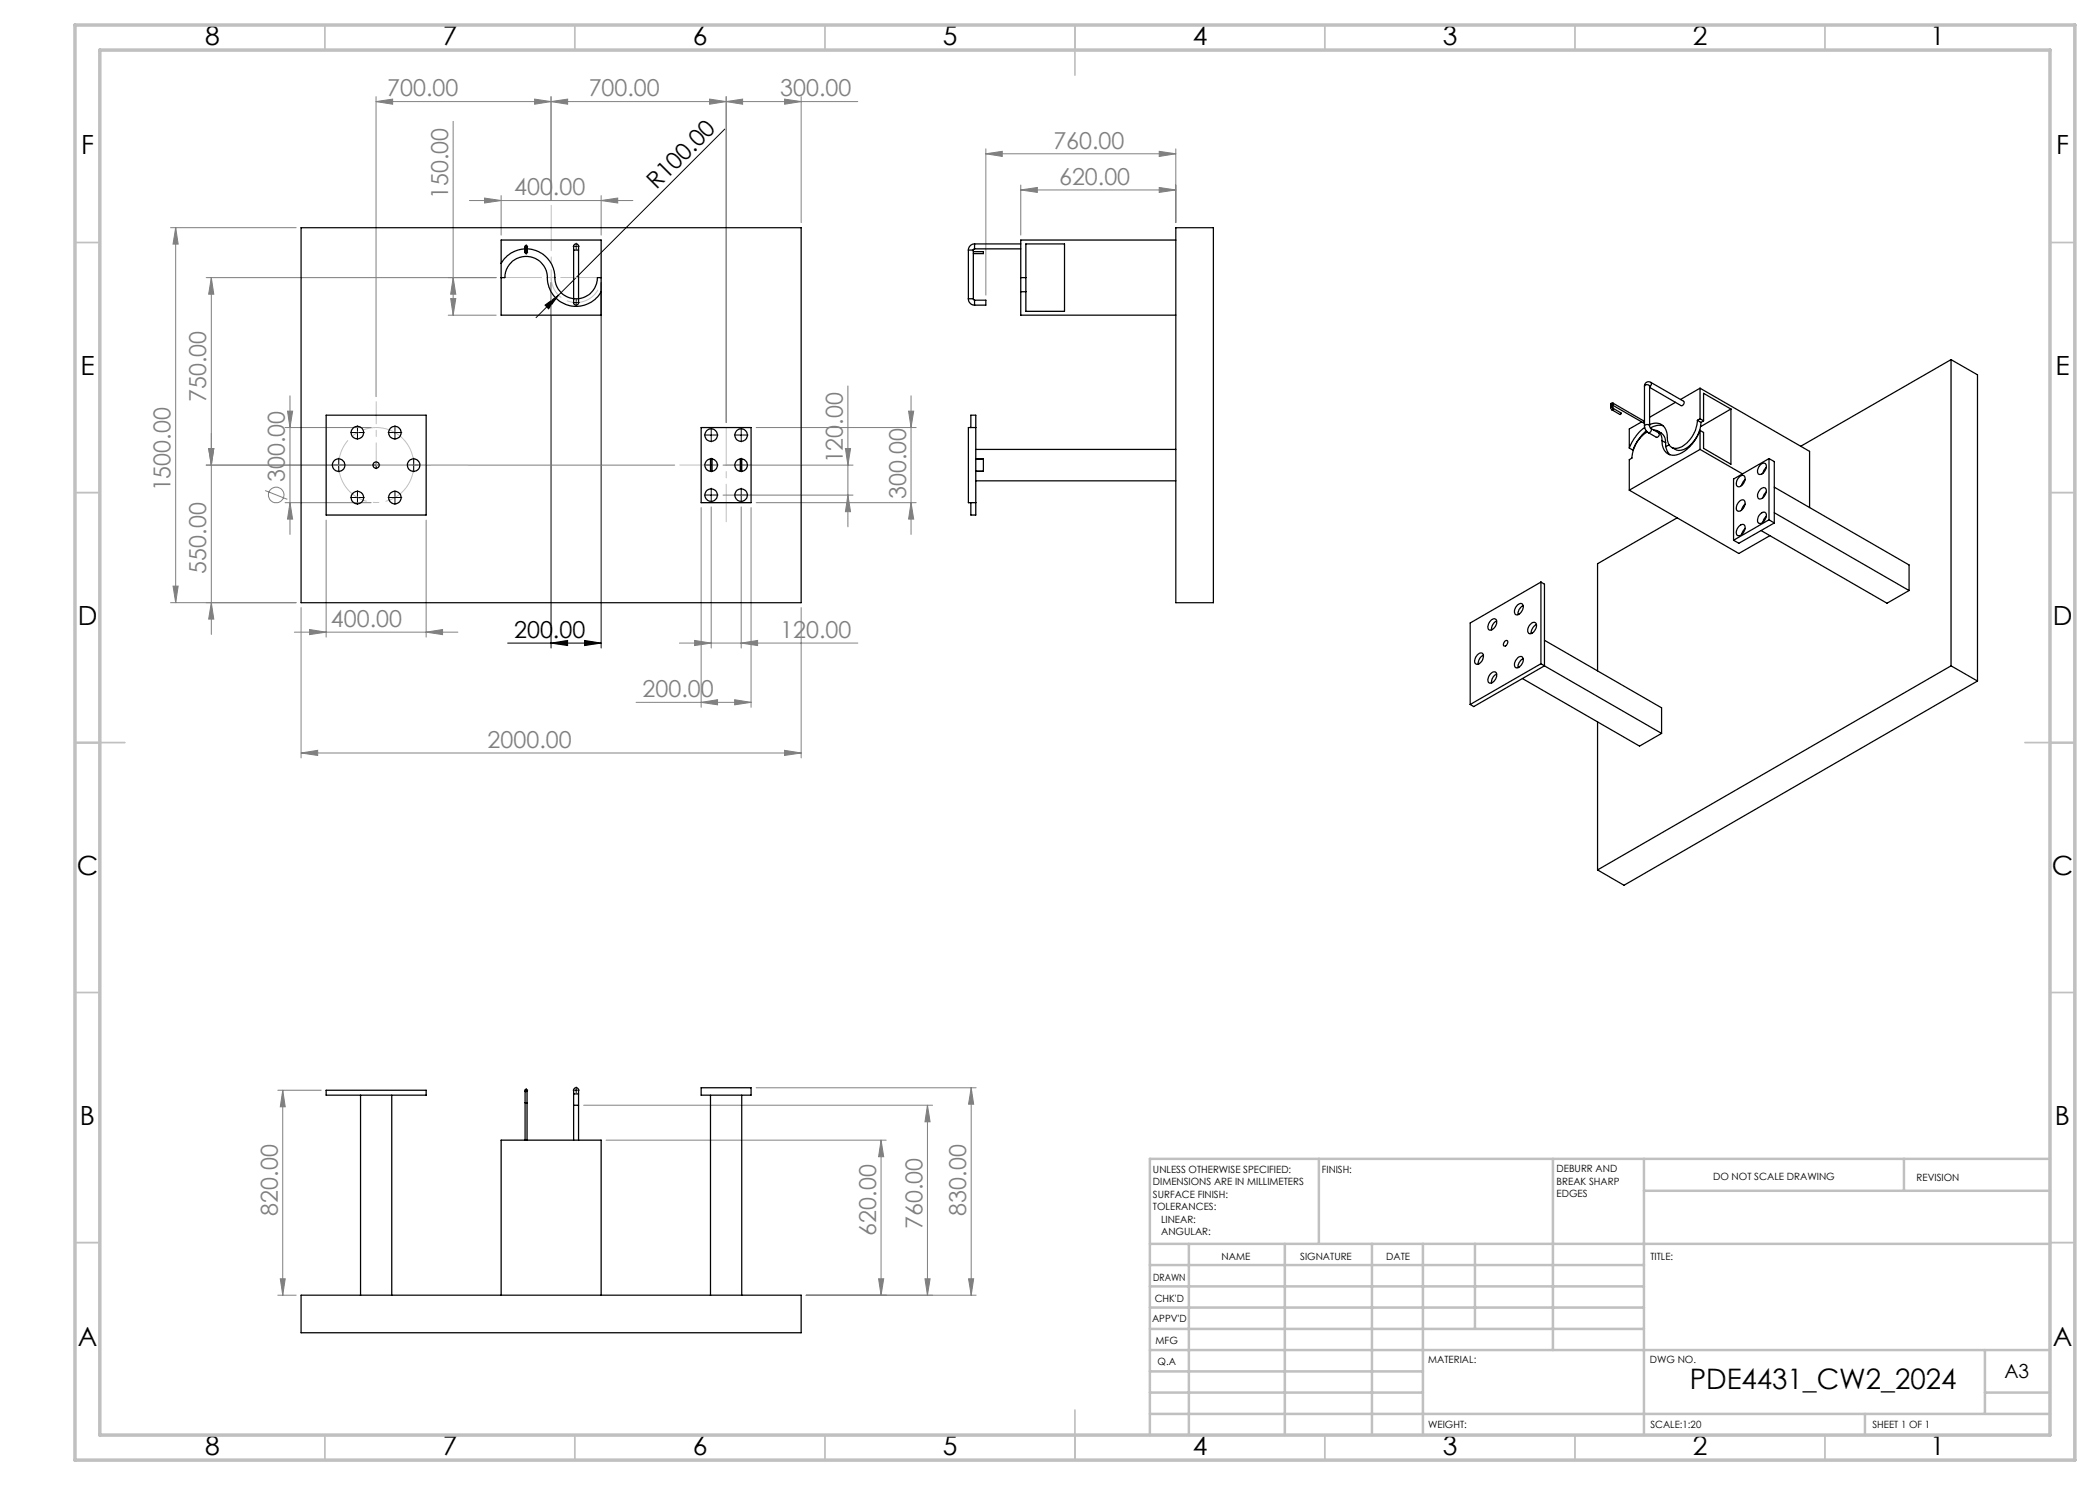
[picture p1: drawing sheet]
<svg xmlns="http://www.w3.org/2000/svg" width="420mm" height="297mm" viewBox="0 0 420 297" stroke-linecap="round" stroke-linejoin="round" font-family="sans-serif">
<g fill="none" stroke="#808080" stroke-width=".2">
<path d="M75.2 19.3v60M106.9 19.8l3.3 .5-3.3 .5zM110.2 19.3v20.8M141.9 19.8l3.3 .5-3.3 .5zM145.2 19.3v65.2M156.9 19.8l3.3 .5-3.3 .5zM160.2 19.3v25.2M75.2 20.3l3.3-.5v1zM90.6 24.3v38.7M96.9 39.6l3.3 .5-3.3 .5zM100.2 39.1v7.9M110.2 20.3l3.3-.5v1z"/>
<path d="M120.2 39.1v7.9M145.2 20.3l3.3-.5v1zM171.6 20.3h-96.4M197.2 30.8l3.2-.5v1zM197.2 29.8v29.2M197.2 30.8h38M204.2 38l3.3-.5v1zM204.2 37v10M204.2 38h31M231.8 30.3l3.4 .5-3.4 .5zM231.8 37.5l3.4 .5-3.4 .5zM235.2 29.8v14.7"/>
<path d="M34.1 45.5h25.1M35.1 45.5l.5 3.3h-1zM35.1 45.5v75M41.2 55.5h58M42.3 55.5v71.4M42.3 55.5l.5 3.3h-1.1zM90.1 59.7h1.1l-.6 3.3zM90.6 55.5l.6 3.3h-1.1zM93.9 40.1h32.7M120.2 40.1l3.3-.5v1zM58 79.2v27.7M89.6 63h9.6"/>
<path d="M169.6 77.2v28.2M182.2 79.2v27.7M41.2 93h93.7M41.7 89.7h1.1l-.5 3.3zM53 98.1l4.5 1.8M57 85.5h17.2M57.5 82.2h1l-.5 3.3zM144.6 93h26M144.6 99h26M151.2 85.5h32M169.1 89.7h1l-.5 3.3zM169.6 99l.5 3.3h-1z"/>
<path d="M181.7 82.2h1l-.5 3.3zM34.6 117.2h1l-.5 3.3zM57 100.5h17.2M58 100.5l.5 3.3h-1zM65.2 104v23.4M85.2 104v23.4M140.2 101.5v40M142.2 101.4v28.2M148.2 101.4v28.2M150.2 101.5v40M151.2 100.5h32M182.2 100.5l.5 3.3h-1z"/>
<path d="M42.3 120.5l.5 3.3h-1.1zM58.9 126.4h32.7M59.2 120.5h-25.1M60.2 121.5v30.1M61.9 125.9l3.3 .5-3.3 .5zM85.2 126.4l3.3-.5v1zM135.9 128.6h35.7M138.9 128.1l3.3 .5-3.3 .5zM146.9 139.9l3.3 .6-3.3 .5zM148.2 128.6l3.3-.5v1zM160.2 121.5v30.1M60.2 150.6l3.3-.5v1z"/>
<path d="M60.2 150.6h100M127.2 140.5h23M140.2 140.5l3.3-.6v1.1zM156.9 150.1l3.3 .5-3.3 .5zM55.6 218h8.6M56.6 218v41M56.6 218l.4 3.4h-.9zM151.2 217.6h44M194.2 217.6v41.4M194.2 217.6l.5 3.2h-1zM116.7 221h69.8M121.2 228h56"/>
<path d="M176.2 228v31M176.2 228l.5 3.3h-1zM185.5 221l.5 3.4h-1zM185.5 221v38M55.6 259h3.6M56.1 255.8h.9l-.4 3.2zM175.7 255.8h1l-.5 3.2zM185 255.8h1l-.5 3.2zM193.7 255.8h1l-.5 3.2zM195.2 259h-34"/>
<circle cx="55.2" cy="99" r="1.55"/>
</g>
<g fill="none" stroke="#000" stroke-width=".2">
<path d="M145 25.8l-37.8 37.7M105.1 49.3h.2M105.1 50.5h.2M105.2 49.1v.3M105.2 50.4v.3M110.2 56.5v73.1M115.1 49.3h.3M115.2 49.1v.3M120.2 56.5v73.1M109 61l2.7-1.9-2 2.7zM115.1 60.5h.3M115.2 60.4v.2"/>
<path d="M67.6 93h.2M67.7 92.9v.3M71.3 99.5h.3M71.3 86.5h.3M71.5 86.4v.2M71.5 99.4v.3M75.1 93h.3M75.2 92.9v.3M78.8 99.5h.3M78.8 86.5h.3M79 86.4v.2M79 99.4v.3"/>
<path d="M82.6 93h.2M82.7 92.9v.3M142.1 93h.2M142.1 99h.2M142.1 87h.2M142.2 86.9v.2M142.2 92.9v.3M142.2 98.9v.3M148.1 93h.2M148.1 99h.2M148.1 87h.2M148.2 86.9v.2"/>
<path d="M148.2 92.9v.3M148.2 98.9v.3M101.5 128.6h18.7M110.2 128.6l3.3-.5v1zM116.9 128.1l3.3 .5-3.3 .5zM105.1 218h.2M105.2 217.9v.3M115.1 218h.3M115.2 217.9v.3"/>
</g>
<path d="M82.4 90.8a7.5 7.5 0 0 0-12.6-3 7.5 7.5 0 0 0 3.5 12.4 7.5 7.5 0 0 0 9.2-9l-.1-.4" fill="none" stroke="#c0c0c0" stroke-width=".2" stroke-dasharray="15.2 1.3 1.3 1.3" stroke-dashoffset="3.1" stroke-linecap="butt"/>
<path d="M110.2 55.5a5 5 0 0 0 3.8 4.8 5 5 0 0 0 5.6-2.3" fill="none" stroke="#c0c0c0" stroke-width=".2" stroke-dasharray="15.2 1.3 1.3 1.3" stroke-dashoffset="10.6" stroke-linecap="butt"/>
<g fill="none" stroke="#000" stroke-width=".2" stroke-dasharray="15.2 1.3 1.3 1.3">
<path d="M105 49.3h-.1M105 50.5h-.1M105.2 49v-.1M105.2 49.5v.1M105.2 50.3v-.1M105.2 50.8h.1M105.5 49.3h.1M105.5 50.5h.1M115 49.3h-.4M115.2 49v-.4M115.2 49.5v.4M115.5 49.3h.4"/>
<path d="M115 60.5h-.4M115.2 60.3v-.4M115.2 60.8v.3M115.5 60.5h.4M67.5 93h-1.1M67.7 92.8v-1.2M67.7 93.3v1.1M68 93h1.1M71.2 99.5h-1.1M71.2 86.5h-1.1M71.5 99.3v-1.2M71.5 99.8v1.1"/>
<path d="M71.5 86.3v-1.2M71.5 86.8v1.1M71.7 99.5h1.2M71.7 86.5h1.2M75 93h-.5M75.2 92.8v-.5M75.2 93.3v.5M75.5 93h.5M78.7 99.5h-1.1M78.7 86.5h-1.1M79 99.3v-1.2M79 99.8v1.1"/>
<path d="M79 86.3v-1.2M79 86.8v1.1M79.2 99.5h1.2M79.2 86.5h1.2M82.5 93h-1.1M82.7 92.8v-1.2M82.7 93.3v1.1M83 93h1.1M142 93h-1.1M142 99h-1.1M142 87h-1.1M142.2 92.8v-1.2"/>
<path d="M142.2 93.3v1.1M142.2 98.8v-1.2M142.2 99.3v1.1M142.2 86.8v-1.2M142.2 87.3v1.1M142.5 93h1.1M142.5 99h1.1M142.5 87h1.1M148 93h-1.1M148 87h-1.1M148 99h-1.1M148.2 92.8v-1.2"/>
<path d="M148.2 93.3v1.1M148.2 86.8v-1.2M148.2 87.3v1.1M148.2 98.8v-1.2M148.2 99.3v1.1M148.5 93h1.1M148.5 87h1.1M148.5 99h1.1M105 218h-.1M105.2 217.8v-.1M105.2 218.3h.1M105.5 218h.1"/>
<path d="M115 218h-.4M115.2 217.8v-.4M115.2 218.3v.4M115.5 218h.4"/>
</g>
<path d="M150.2 93h-14.2" fill="none" stroke="#c0c0c0" stroke-width=".2" stroke-dasharray="15.2 1.3 1.3 1.3" stroke-dashoffset="10"/>
<path d="M120.2 55.5h-20" fill="none" stroke="#c0c0c0" stroke-width=".2" stroke-dasharray="15.2 1.3 1.3 1.3" stroke-dashoffset="7.1"/>
<path d="M145.2 85.5v18.9" fill="none" stroke="#c0c0c0" stroke-width=".2" stroke-dasharray="15.2 1.3 1.3 1.3" stroke-dashoffset="7.7"/>
<path d="M110.2 63v-21.9" fill="none" stroke="#c0c0c0" stroke-width=".2" stroke-dasharray="15.2 1.3 1.3 1.3" stroke-dashoffset="6.2"/>
<path d="M75.2 93v-12.7" fill="none" stroke="#c0c0c0" stroke-width=".2" stroke-dasharray="15.2 1.3 1.3 1.3" stroke-dashoffset="10.8"/>
<path d="M75.2 93h18.3" fill="none" stroke="#c0c0c0" stroke-width=".2" stroke-dasharray="15.2 1.3 1.3 1.3" stroke-dashoffset="8"/>
<g fill="none" stroke="#c0c0c0" stroke-width=".35">
<path d="M65 5v5M115 5v5M165 5v5M215 5v10M265 5v5M315 5v5M365 5v5M15 48.5h5M410 48.5h5M15 98.5h5M410 98.5h5M15 148.5h10"/>
<path d="M405 148.5h10M15 198.5h5M410 198.5h5M15 248.5h5M410 248.5h5M65 287v5M115 287v5M165 287v5M215 282v10M265 287v5M315 287v5M365 287v5"/>
</g>
<g fill="none" stroke="#c0c0c0" stroke-width=".5">
<path d="M263.8 231.8v17M310.6 231.8v38.2M328.8 231.8v55.2M328.8 238.2h81.2M380.8 231.8v6.4M410 231.8h-180v55.2M230 248.8h180M230 257.3h98.8M230 253h98.8M237.8 248.8v38.2M257 248.8v38.2M274.4 248.8v38.2"/>
<path d="M284.6 248.8v38.2M295 248.8v17M230 265.8h98.8M230 261.5h98.8M230 278.5h54.6M230 274.3h54.6M230 270h180M397 278.5h13M397 270v12.8M230 282.8h180M373 282.8v4.2"/>
</g>
<path d="M15 5h400v287h-400zM20 10h390v277h-390z" fill="none" stroke="#c0c0c0" stroke-width=".7"/>
<g fill="#000">
<path d="M109 61l2.7-1.9-2 2.7z"/>
<path d="M116.9 128.1l3.3 .5-3.3 .5zM110.2 128.6l3.3-.5v1z"/>
</g>
<g fill="#808080">
<path d="M141.9 19.8l3.3 .5-3.3 .5zM110.2 20.3l3.3-.5v1z"/>
<path d="M75.2 20.3l3.3-.5v1zM106.9 19.8l3.3 .5-3.3 .5z"/>
<path d="M156.9 19.8l3.3 .5-3.3 .5zM145.2 20.3l3.3-.5v1z"/>
<path d="M58 100.5l.5 3.3h-1zM57.5 82.2h1l-.5 3.3zM42.3 120.5l.5 3.3h-1.1zM41.7 89.7h1.1l-.5 3.3z"/>
<path d="M42.3 55.5l.5 3.3h-1.1zM41.7 89.7h1.1l-.5 3.3z"/>
<path d="M138.9 128.1l3.3 .5-3.3 .5zM148.2 128.6l3.3-.5v1zM96.9 39.6l3.3 .5-3.3 .5zM120.2 40.1l3.3-.5v1zM60.2 150.6l3.3-.5v1zM156.9 150.1l3.3 .5-3.3 .5zM140.2 140.5l3.3-.6v1.1zM146.9 139.9l3.3 .6-3.3 .5zM197.2 30.8l3.2-.5v1zM231.8 30.3l3.4 .5-3.4 .5zM204.2 38l3.3-.5v1zM231.8 37.5l3.4 .5-3.4 .5z"/>
<path d="M61.9 125.9l3.3 .5-3.3 .5zM85.2 126.4l3.3-.5v1z"/>
<path d="M169.6 99l.5 3.3h-1zM169.1 89.7h1l-.5 3.3zM182.2 100.5l.5 3.3h-1zM181.7 82.2h1l-.5 3.3zM193.7 255.8h1l-.5 3.2zM194.2 217.6l.5 3.2h-1z"/>
<path d="M90.6 55.5l.6 3.3h-1.1zM90.1 59.7h1.1l-.6 3.3zM35.1 45.5l.5 3.3h-1zM34.6 117.2h1l-.5 3.3zM56.6 218l.4 3.4h-.9zM56.1 255.8h.9l-.4 3.2zM176.2 228l.5 3.3h-1zM175.7 255.8h1l-.5 3.2zM185.5 221l.5 3.4h-1zM185 255.8h1l-.5 3.2z"/>
</g>
<g fill="none" stroke="#000" stroke-width=".25">
<path d="M60.2 45.5h100v75h-100zM100.2 55.5h.8a4.3 4.3 0 0 1 4.6-4.2 4.3 4.3 0 0 1 3.9 4.9 5.7 5.7 0 0 0 4.6 5 5.7 5.7 0 0 0 6.1-2.9M100.2 48h20v15h-20zM105 50.3a.27 .27 0 0 0 0 .3 .27 .27 0 0 0 .4 0 .27 .27 0 0 0 0-.3M105 49.5a.26 .26 0 0 1 0-.3 .26 .26 0 0 1 .4 0 .26 .26 0 0 1 0 .3M105 49.8a5.9 5.9 0 0 0-4.8 2.9M105 50.3h.4M105 49.5h.4M105 50h.4M105 49.5v.8M105.4 49.8a5.9 5.9 0 0 1 5.6 6.3 4.3 4.3 0 0 0 3.7 3.7M105.4 49.5v.8"/>
<path d="M114.7 50a.9 .9 0 0 1 .6-1.2 1 1 0 0 1 .4 1.2M114.7 59.8a.92 .92 0 0 0 .6 1.2 1.03 1.03 0 0 0 .4-1.2M114.7 50h1M114.7 59.8h1M114.7 50v9.8M115.7 50v9.8M120.2 55.5h-.7a4.3 4.3 0 0 1-3.8 4.3M193.7 59.8v.1a1.28 1.28 0 0 0 1.2 1.1M193.7 50h1M193.7 59.8h1M193.7 50v9.8M194.7 59.8l.2 .2"/>
<path d="M194.7 50.3h2v.4h-2M194.7 50v9.8M194.9 49.8l-.2 .2M194.9 48.8h-.1a1.28 1.28 0 0 0-1.1 1.2M194.9 48.8v1M194.9 48.8h9.3M194.9 49.8h9.3M204.2 55.5v2.8M204.2 55.5h1M204.2 58.3v4.7h31M204.2 58.3h1M205.2 55.5v2.8"/>
<path d="M205.2 55.5v-6.7h7.7v13.5h-7.7v-4M235.2 48h-31v7.5M235.2 45.5h7.5v75h-7.5zM194.9 60h2.3v1h-2.3M194.9 60v1M328.9 77.2a.6 .6 0 0 1 1 0M328.9 77.2v8M329.9 77.2h.1M329.9 77.2v8M330.2 76.5a.83 .83 0 0 0-1.3 .7M330.2 76.5l6.5 3.8a.58 .58 0 0 1-.5 .8l-6.3-3.6M330.2 76.5l.1 .4-.4 .5"/>
<path d="M340 77.6v6.1M340 77.6l21.9 12.7v11.2M340 77.6l-3.9 2.3M390.2 71.9l-30 17.3M390.2 71.9v61.3M390.2 71.9l5.3 3.1v61.2M65.2 83h20v20h-20zM140.2 85.5h10v15h-10zM142.1 91.8v2.5M142.4 91.8v2.5M148.1 91.8v2.5M148.3 91.8v2.5"/>
<path d="M194.2 85.5v-2.5h1v20h-1v-2.5M195.2 85.5h-1.5v15h1.5M195.2 91.8h1.5v2.5h-1.5M195.2 89.9h40M195.2 96.2h40M322.2 81.5l.2 .5M322.2 81.5v-.1l.3 .1M322.2 81.3v-.1l.3 .1M322.2 80.9l.1-.1 .2 .1M322.2 80.9v.6M322.5 81.5l.1 .2M322.5 80.9h.1"/>
<path d="M322.5 80.9v.6M322.5 81l6.4 3.7M322.6 80.6h-.3l-.1 .3M322.6 81.7l1.6 1-.2 .2-1.6-.9M322.6 81.7v.2l-.2 .1M322.6 80.6l-.1 .4M322.6 80.6l6.3 3.7M325.9 98l21.9 12.7 6.2-3.6M327.9 87.6h.1M328.3 84.4l-2.4 1.4v3.8M328.9 85.2l.2 .7 .6 .6M328.9 85.2a.6 .6 0 0 1 1 0"/>
<path d="M328.9 84l-.2 .2M328.9 85.5a9.2 9.2 0 0 0-3 4.1M329.3 86.2a9.5 9.5 0 0 0-2.7 3.8l-.7-.4M329.5 86.4a6.5 6.5 0 0 0-3.1 5.2l-.5 .3v6.1M329.9 85.2l.3 .5 1.6 .9a.58 .58 0 0 1-.5 .9l-1.6-1M330.2 85.7a.58 .58 0 0 1-.5 .8M330.8 86a1.81 1.81 0 0 1 1.6 2.2M331.5 86.2l.7 .4 .6 .6 .3 1.3M332.4 88.2l.7 .3M332.6 85.2l-1.3-.1-1.2 .5M333.1 88.5l.3 1.7 .6 .7M333.8 89l-.6 .3"/>
<path d="M335.1 80.5l-5.2 3M339.5 84.1a6.3 6.3 0 0 1-3.8 5.5 1.76 1.76 0 0 1-2.2-2.1 2.47 2.47 0 0 0-2.5-2.9l-1.1 .3M339.5 84.1l.7 .4M340 86.1a7.4 7.4 0 0 1-5.1 4.9 2.42 2.42 0 0 1-2.5-2.8M340 89.9l-14.1 8.1M340 89.9l8.5 4.9M340 86.1v3.8M340 83.7l.7 .5M340 83.7l-.5 .4M340.2 84.5a6.1 6.1 0 0 1-4 5.6l-.8-.1-1-.5M340.7 84.2l-.5 .3M346.2 81.8v11l-5.5-3.1v-3.2l-.7-.4"/>
<path d="M346.2 81.8l-5.5-3.1v5.5M346.2 81.8l-6.1 3.5M347.9 95.4a.66 .66 0 0 1 .9-.2 .66 .66 0 0 1 .2 .9 1.4 1.4 0 0 1-1.5 1.2 1.42 1.42 0 0 1 .4-1.9zM349 96l-.3 .3-.4 .8M352.1 92.9a.66 .66 0 0 1 .9-.2 .66 .66 0 0 1 .2 1 1.23 1.23 0 0 1-1.6 1.1 1.61 1.61 0 0 1 .5-1.9zM352.1 97.8a.66 .66 0 0 1 .9-.2 .66 .66 0 0 1 .2 1 1.17 1.17 0 0 1-1.6 1.1 1.58 1.58 0 0 1 .5-1.9zM353.2 98.4l-.4 .4-.2 .8M353.2 93.5l-.5 .6-.1 .5M353.8 91.7v12.3M353.8 91.7l1.1 .6v12.3M353.8 91.7l-7.1 4.1v12.3M354.9 97.4l26.9 15.6v5.1"/>
<path d="M308.2 116.4l-14.2 8.2v16.3M308.2 116.4v16.3M308.2 116.4l.7 .4v16.4M335.4 103.6l-15.9 9.1v21.5M347.7 105.3l.1-.1a.65 .65 0 0 1 1-.3 .65 .65 0 0 1 .2 1 1.22 1.22 0 0 1-1.6 1.1l-.1-.8zM348 100.2a.65 .65 0 0 1 .9-.1 .65 .65 0 0 1 .1 .9 1.33 1.33 0 0 1-1.5 1.2 1.5 1.5 0 0 1 .5-2zM349 105.8l-.4 .4-.3 .7M349 100.9l-.4 .4-.3 .7M352.1 102.8a.67 .67 0 0 1 1-.3 .67 .67 0 0 1 .1 1 1.08 1.08 0 0 1-1.6 1l-.1-.6 .2-.6zM352.2 106.1l25.2 14.5 4.4-2.5M353.2 103.3l-.4 .6-.2 .6M353.8 104l1.1 .6"/>
<path d="M353.8 104l-7.1 4.1M354.9 104.6l-7.1 4.1-1.1-.6M354.9 102.5l26.9 15.6M295.5 131a.64 .64 0 0 1 .7-.4 .64 .64 0 0 1 .5 .6 1.51 1.51 0 0 1-1.5 1.6 1.21 1.21 0 0 1 .3-1.8zM296.7 131.1a1.8 1.8 0 0 0-1 1.7M298.1 134.8a.64 .64 0 0 1 .7-.5 .64 .64 0 0 1 .5 .7 1.51 1.51 0 0 1-1.4 1.6 1.21 1.21 0 0 1 .2-1.8zM298.1 124.2l.1-.1a.64 .64 0 0 1 .9-.3 .64 .64 0 0 1 .2 .9 1.43 1.43 0 0 1-1.5 1.3 1.39 1.39 0 0 1 .3-1.8zM299.3 134.8a1.89 1.89 0 0 0-1 1.8M299.3 124.2a1.8 1.8 0 0 0-1 1.8M300.9 128.3a.38 .38 0 0 1 .6-.1 .38 .38 0 0 1-.1 .6v.1a.38 .38 0 0 1-.6 .3 .38 .38 0 0 1 0-.7zM303.5 121a.66 .66 0 0 1 .9-.2 .66 .66 0 0 1 .2 .9 1.17 1.17 0 0 1-1.6 1.1 1.58 1.58 0 0 1 .5-1.8zM303.6 131.5a.65 .65 0 0 1 .9 0 .65 .65 0 0 1 .1 .9 1.23 1.23 0 0 1-1.6 1.1 1.62 1.62 0 0 1 .6-2z"/>
<path d="M304.5 135.7l23.4 13.5 4.4-2.5M304.6 131.8a1.8 1.8 0 0 0-1 1.7M304.6 121.1a1.8 1.8 0 0 0-1 1.8M306.1 124.9a.67 .67 0 0 1 .9-.4 .67 .67 0 0 1 .2 1 1.35 1.35 0 0 1-1.4 1.2 1.35 1.35 0 0 1 .3-1.8zM306.2 126.5l.2 .1M307.3 124.9a1.9 1.9 0 0 0-1.1 1.8M308.2 132.7l-14.2 8.2M308.2 132.7l.7 .5M308.9 128.1l23.4 13.5v5.1M308.9 133.2l-14.2 8.1-.7-.4M308.9 133.2l23.4 13.5M390.2 133.2l-70.7 40.8"/>
<path d="M390.2 133.2l5.3 3M395.5 136.2l-70.7 40.9-5.3-3.1M319.5 144.4v29.6M65.2 218h20v1h-20zM72.1 219v40M78.4 219v40M105 218.3a.26 .26 0 0 1 0-.4 .26 .26 0 0 1 .4 0 .26 .26 0 0 1 0 .4M105 218.3h.4M105 218.3v9.7M105.4 218.3v9.7M114.7 218.8a.9 .9 0 0 1 .6-1.2 1 1 0 0 1 .4 1.2M114.7 218.8h1"/>
<path d="M114.7 218.8v9.2M115.7 218.8v9.2M140.2 217.6h10v1.4h-10zM142.1 219v40M148.3 219v40M105 220.6h.4M114.7 221h1M60.2 259h100v7.6h-100zM100.2 259v-31h20v31"/>
<circle cx="67.7" cy="93" r="1.24"/>
<circle cx="71.5" cy="99.5" r="1.26"/>
<circle cx="71.5" cy="86.5" r="1.24"/>
<circle cx="75.2" cy="93" r=".63"/>
<circle cx="79" cy="99.5" r="1.26"/>
<circle cx="79" cy="86.5" r="1.24"/>
<circle cx="82.7" cy="93" r="1.24"/>
<circle cx="142.2" cy="87" r="1.24"/>
<circle cx="142.2" cy="93" r="1.24"/>
<circle cx="142.2" cy="99" r="1.24"/>
<circle cx="148.2" cy="93" r="1.24"/>
<circle cx="148.2" cy="87" r="1.24"/>
<circle cx="148.2" cy="99" r="1.24"/>
</g>
<text font-size="5.6" x="337.9" y="277.9">PDE4431_CW2_2024</text>
<g font-size="5.3">
<text x="41" y="9">8</text>
<text x="88.5" y="9">7</text>
<text x="138.5" y="9">6</text>
<text x="188.5" y="9">5</text>
<text x="238.5" y="9">4</text>
<text x="288.5" y="9">3</text>
<text x="338.5" y="9">2</text>
<text x="386" y="9">1</text>
<text x="16.2" y="30.8">F</text>
<text x="411.2" y="30.8">F</text>
<text x="16.1" y="75">E</text>
<text x="411.1" y="75">E</text>
<text x="15.5" y="125">D</text>
<text x="410.5" y="125">D</text>
<text x="15.4" y="175">C</text>
<text x="410.4" y="175">C</text>
<text x="16" y="225">B</text>
<text x="411" y="225">B</text>
<text x="15.5" y="269.3">A</text>
<text x="410.5" y="269.3">A</text>
<text x="41" y="291">8</text>
<text x="88.5" y="291">7</text>
<text x="138.5" y="291">6</text>
<text x="188.5" y="291">5</text>
<text x="238.5" y="291">4</text>
<text x="288.5" y="291">3</text>
<text x="338.5" y="291">2</text>
<text x="386" y="291">1</text>
</g>
<g font-size="4.7" fill="#808080">
<text x="77.5" y="19.3">700.00</text>
<text x="117.7" y="19.3">700.00</text>
<text x="156.1" y="19.3">300.00</text>
<text x="210.7" y="29.7">760.00</text>
<text x="89.6" y="39.8" transform="rotate(-90 89.6 39.8)">150.00</text>
<text x="102.8" y="39.1">400.00</text>
<text x="211.8" y="37">620.00</text>
<text x="41.3" y="80.4" transform="rotate(-90 41.3 80.4)">750.00</text>
<text x="168.6" y="92.7" transform="rotate(-90 168.6 92.7)">120.00</text>
<text x="34.1" y="98.3" transform="rotate(-90 34.1 98.3)">1500.00</text>
<text x="57" y="96.4" transform="rotate(-90 57 96.4)">300.00</text>
<text x="181.2" y="99.8" transform="rotate(-90 181.2 99.8)">300.00</text>
<text x="41.3" y="114.7" transform="rotate(-90 41.3 114.7)">550.00</text>
<text x="66.2" y="125.4">400.00</text>
<text x="156.1" y="127.6">120.00</text>
<text x="128.5" y="139.4">200.00</text>
<text x="97.5" y="149.6">2000.00</text>
<text x="55.6" y="243.1" transform="rotate(-90 55.6 243.1)">820.00</text>
<text x="184.5" y="245.8" transform="rotate(-90 184.5 245.8)">760.00</text>
<text x="193.2" y="243.1" transform="rotate(-90 193.2 243.1)">830.00</text>
<text x="175.2" y="247.1" transform="rotate(-90 175.2 247.1)">620.00</text>
</g>
<g font-size="4.7">
<text x="131.3" y="38" transform="rotate(-45 131.3 38)">R100.00</text>
<text x="102.8" y="127.6">200.00</text>
</g>
<text font-size="3.9" x="400.9" y="275.5">A3</text>
<g font-size="2">
<text x="230.6" y="234.6">UNLESS OTHERWISE SPECIFIED:</text>
<text x="230.6" y="237.1">DIMENSIONS ARE IN MILLIMETERS</text>
<text x="230.6" y="239.6">SURFACE FINISH:</text>
<text x="264.4" y="234.6">FINISH:</text>
<text x="311.3" y="234.5">DEBURR AND</text>
<text x="311.3" y="237">BREAK SHARP</text>
<text x="311.3" y="239.5">EDGES</text>
<text x="342.6" y="236">DO NOT SCALE DRAWING</text>
<text x="383.3" y="236.2">REVISION</text>
<text x="230.6" y="242.1">TOLERANCES:</text>
<text x="232.2" y="244.6">LINEAR:</text>
<text x="232.2" y="247.1">ANGULAR:</text>
<text x="244.3" y="252">NAME</text>
<text x="260" y="251.9">SIGNATURE</text>
<text x="277.2" y="251.9">DATE</text>
<text x="330.1" y="251.9">TITLE:</text>
<text x="230.6" y="256.1">DRAWN</text>
<text x="230.9" y="260.3">CHK'D</text>
<text x="230.4" y="264.4">APPV'D</text>
<text x="231.1" y="268.8">MFG</text>
<text x="231.5" y="273">Q.A</text>
<text x="285.6" y="272.5">MATERIAL:</text>
<text x="330" y="272.5">DWG NO.</text>
<text x="285.6" y="285.5">WEIGHT:</text>
<text x="330.1" y="285.6">SCALE:1:20</text>
<text x="374.5" y="285.6">SHEET 1 OF 1</text>
</g>
</svg>
